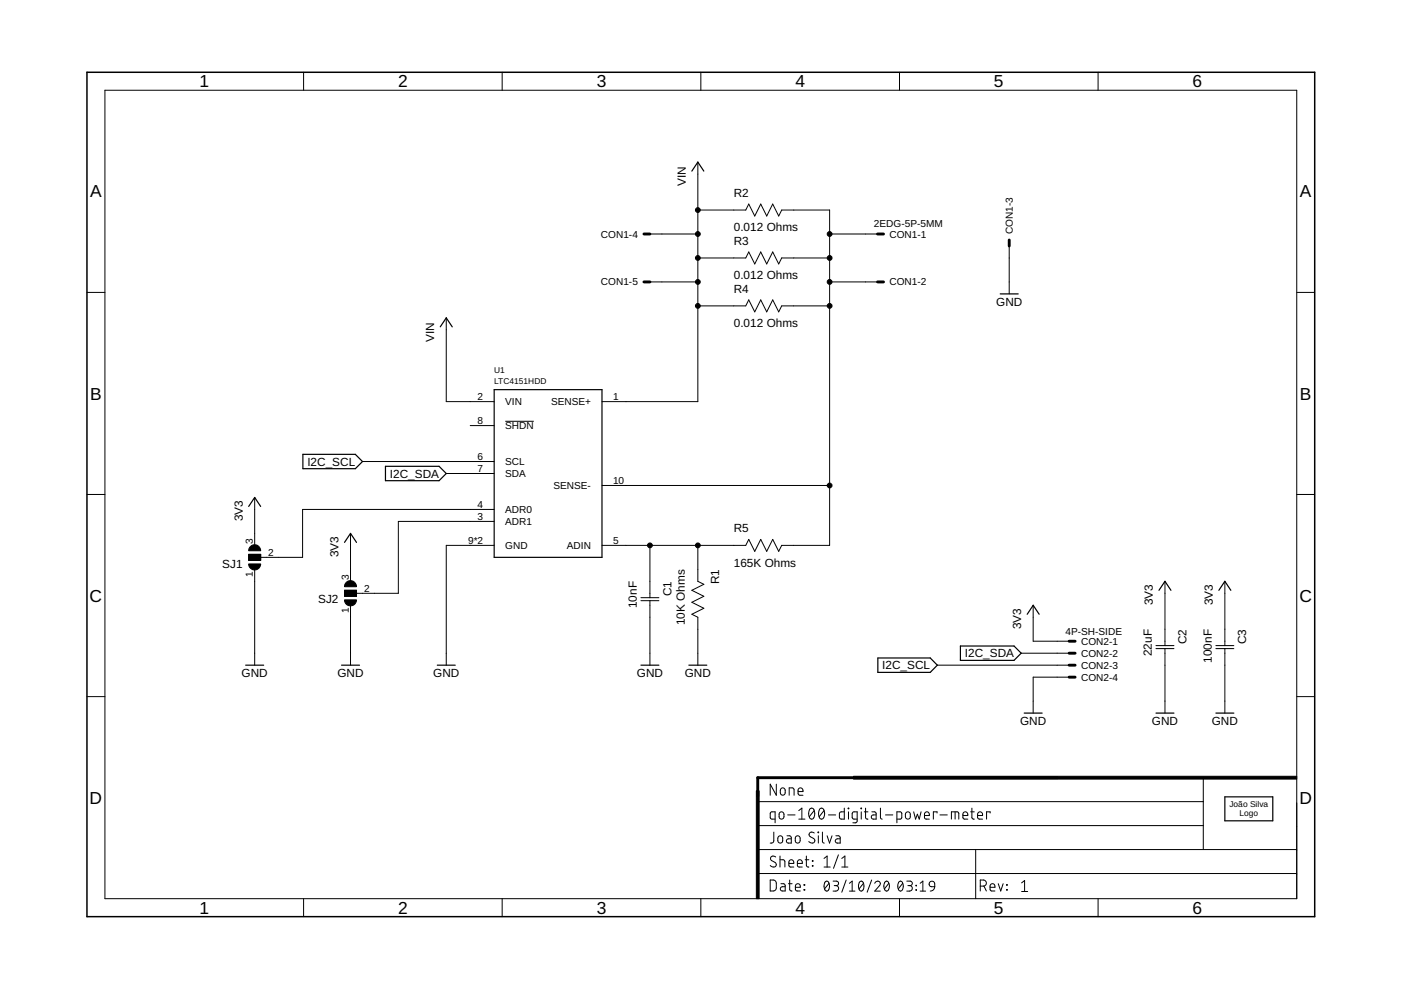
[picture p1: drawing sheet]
<svg xmlns="http://www.w3.org/2000/svg" width="297mm" height="210mm" viewBox="0 0 297 210" stroke-linecap="round" stroke-linejoin="round" font-family="sans-serif">
<g fill="none" stroke="#000" stroke-width=".21">
<path d="M22.2 19.1h252.7v171.4h-252.7zM64.4 15.3v3.8M106.5 15.3v3.8M148.6 15.3v3.8M190.7 15.3v3.8M232.8 15.3v3.8M148 34.4v50.8h-20.4M137.8 49.6h10.2M137.8 59.8h10.2M148 44.5h10.1l.6-1.2 1.3 2.5 1.3-2.5 1.3 2.5 1.2-2.5 1.3 2.5 .6-1.3h10.2v71.1h-10.2l-.6 1.3-1.3-2.5-1.2 2.5-1.3-2.5-1.3 2.5-1.3-2.5-.6 1.2h-30.5M148 54.7h10.1l.6-1.3 1.3 2.6 1.3-2.6 1.3 2.6 1.2-2.6 1.3 2.6 .6-1.3h10.2M175.9 49.6h10.2"/>
<path d="M175.9 59.8h10.2M214 52.2v10.1M18.4 62h3.8M94.6 67.4v17.8h10.2M148 64.9h10.1l.6-1.3 1.3 2.5 1.3-2.5 1.3 2.5 1.2-2.5 1.3 2.5 .6-1.2h10.2M274.9 62h3.8M76.9 97.9h27.9M99.7 90.2h5.1M107.1 89.3h6.1M18.4 104.8h3.8M52.7 117.5h2.6v1.3h-2.6zM54 105.5v10.1"/>
<path d="M74.3 113.1v10.2M94.6 100.4h10.2M104.8 115.6h-10.2v25.4M104.8 108h-40.6v10.2h-8.9M104.8 110.6h-20.3v15.2h-8.9M127.6 102.9h48.3M137.8 115.6v11.1M148 115.6v7.7l1.2 .6-2.5 1.3 2.5 1.2-2.5 1.3 2.5 1.3-2.5 1.2 1.3 .7v10.1M274.9 104.8h3.8M54 120.7v20.3M73 125.2h2.6v1.2h-2.6zM74.3 128.3v12.7"/>
<path d="M135.9 126.7h3.8M135.9 127.4h3.8M137.8 127.4v13.6M216.5 138.5h10.2M219.1 128.3v7.7h7.6M245.1 136.9h3.8M245.1 137.5h3.8M247 123.3v13.6M247 137.5v13.7M257.8 136.9h3.8M257.8 137.5h3.8M259.7 123.3v13.6"/>
<path d="M259.7 137.5v13.7M18.4 147.7h3.8M198.7 141h28M226.7 143.6h-7.6v7.6M274.9 147.7h3.8M160.7 170h94.4M160.7 175h94.4M164.1 176.4l-.1 2-.1 .3-.6 .1M164.3 173.7h-.8l-.2-.3v-1l.2-.3h.8v2.4M164.6 166.3v2.3l-1.3-2.3v2.3M165 177.4l.5-.2a.92 .92 0 0 1 .2 1.5l-.3 .1-.4-.2-.1-.4zM165.3 172.3l.3-.2 .5 .2 .1 .9a.52 .52 0 0 1-.5 .5 .52 .52 0 0 1-.5-.5z"/>
<path d="M165.7 167.1l.4-.1a.92 .92 0 0 1 .1 1.5l-.3 .1a.92 .92 0 0 1-.2-1.5zM166.9 177.2h.6l.3 .4v1.2h-.6a.46 .46 0 0 1-.5-.5 .46 .46 0 0 1 .5-.5h.6M167 172.8h1.6M167.3 168.6v-1.6l.8 .1 .2 .2 .1 1.3M168.7 177.4l.3-.2 .5 .2 .2 .8a.52 .52 0 0 1-.6 .6 .52 .52 0 0 1-.5-.6zM169.2 167.8h1a.55 .55 0 0 0-.3-.7 .55 .55 0 0 0-.7 .5l.1 .9 .9 .1M169.4 173.7h1.3M169.4 171.9l.6-.6v2.4M171.7 171.5a.55 .55 0 0 1 .6-.1 .55 .55 0 0 1 .4 .5 1.34 1.34 0 0 1-.6 1.8 1.42 1.42 0 0 1-.4-2.2zM172.6 171.9l-1 1.3M172.6 176.6a.58 .58 0 0 0-.8-.1 .58 .58 0 0 0 0 .9l.7 .4a.58 .58 0 0 1 .1 .8 .58 .58 0 0 1-.9 0l-.2-.2M173.4 176.4l.2 .2z"/>
<path d="M173.5 177.2v1.6M173.8 171.5a.55 .55 0 0 1 .6-.1 .55 .55 0 0 1 .4 .5 1.32 1.32 0 0 1-.6 1.8 1.44 1.44 0 0 1-.4-2.2zM174.4 176.4v2.1l.4 .3M174.7 171.9l-1 1.3M175.4 177.2l.5 1.6 .5-1.6M175.6 172.8h1.6M177.2 177.2h.7l.2 .4v1.2h-.6a.46 .46 0 0 1-.4-.5 .46 .46 0 0 1 .4-.5h.6M179 171.3v2.4h-.8l-.2-.4v-.9l.2-.3h.8M179.8 171.3l.2 .2zM179.9 172.1v1.6M181.7 173.7h-.8l-.2-.3v-.9l.2-.4h.8v2l-.2 .3-.7 .1M182.5 171.3l.2 .2z"/>
<path d="M182.6 172.1v1.6M183.2 172.1h.8M183.5 171.3v2.1l.5 .3M184.8 172.1h.7l.2 .3 .1 1.3h-.6a.44 .44 0 0 1-.5-.5 .44 .44 0 0 1 .5-.4h.6M186.7 171.3v2.1l.3 .3M187.7 172.8h1.6M190.2 173.7h.8l.2-.3v-1l-.2-.3h-.8v2.4M192.1 172.3l.5-.2a.92 .92 0 0 1 .1 1.5l-.3 .1-.3-.2-.1-.3zM193.7 172.1l.4 1.6 .4-1.1 .4 1.1 .4-1.6M196 172.9h1a.55 .55 0 0 0-.3-.8 .55 .55 0 0 0-.7 .5l.1 1 .9 .1M198.7 172.4v-.3h-.8v1.6M199.3 172.8h1.6"/>
<path d="M201.7 173.7v-1.6l1.5 .1 .1 1.5M202.5 172.1v1.6M204.2 172.9h1a.55 .55 0 0 0-.4-.8 .55 .55 0 0 0-.6 .5l.1 1 .9 .1M205.8 172.1h.8M206.1 171.3v2.1l.5 .3M207.3 172.9h1a.56 .56 0 0 0-.3-.8 .56 .56 0 0 0-.7 .5l.1 1 .9 .1M209.9 172.4v-.3h-.7v1.6M255.1 164.9v15.2M64.4 190.5v3.9M106.5 190.5v3.9M148.6 190.5v3.9M160.7 185.2h114.2"/>
<path d="M160.7 180.1h114.2M163.3 186.6h.8l.4 .4 .1 1.3-.1 .4-.4 .2h-.8zM164.5 181.7a.58 .58 0 0 0-.9-.1 .58 .58 0 0 0 0 .9l.7 .4a.59 .59 0 0 1 .1 .8 .59 .59 0 0 1-.9 0l-.2-.2M165.4 182.3l.9 .1 .1 1.4M165.4 181.5v2.3M165.6 187.4h.6l.3 .3v1.2h-.6a.46 .46 0 0 1-.5-.4 .46 .46 0 0 1 .5-.5h.6M167.2 187.4h.7M167.3 183.1h1a.55 .55 0 0 0-.4-.8 .55 .55 0 0 0-.6 .5l.1 .9 .9 .1M167.4 186.6v2.1l.5 .2M168.6 188.1h1.1a.54 .54 0 0 0-.4-.7 .54 .54 0 0 0-.7 .5l.2 .9 .9 .1M169.1 183.1h1a.55 .55 0 0 0-.4-.8 .55 .55 0 0 0-.6 .5l.1 .9 .9 .1M170.5 188.6l.1 .1z"/>
<path d="M170.5 187.6l.1 .1zM170.7 182.3h.8M171 181.5v2l.1 .2 .4 .1M172.2 182.5l.2 .1zM172.2 183.5l.2 .1zM174.7 183.8h1.3M174.7 182l.7-.5v2.3M175 187l.1-.1a.86 .86 0 0 1 .8 1.2l-.1 .3a.5 .5 0 0 1-.5 .5 .5 .5 0 0 1-.5-.5l-.1-.8zM175.8 187.3l-1 1.2M176.6 186.8h.7a.48 .48 0 0 1 .5 .5 .48 .48 0 0 1-.5 .5h-.4M177.2 187.8a.58 .58 0 0 1 .6 .6 .58 .58 0 0 1-.6 .5h-.6M177.8 181.3l-1.1 2.8"/>
<path d="M178.5 183.8h1.3M178.5 182l.6-.5v2.3M179.4 186.6l-.9 2.6M180.1 188.9h1.2M180.1 187.3l.6-.5v2.1M182.3 187l.1-.1a.86 .86 0 0 1 .8 1.2 .6 .6 0 0 1-.6 .8 .6 .6 0 0 1-.6-.8v-.5zM183.1 187.3l-1 1.2M184.8 186.6l-.9 2.6M185.5 187.3a.59 .59 0 0 1 .8-.5 .59 .59 0 0 1 .2 1l-1 1.1h1.1M187.7 187l.1-.1a.88 .88 0 0 1 .8 1.2l-.1 .3a.51 .51 0 0 1-.5 .5 .51 .51 0 0 1-.5-.5l-.1-.8zM188.4 187.3l-.9 1.2M190.6 187l.2-.1a.86 .86 0 0 1 .7 1.2l-.1 .3a.51 .51 0 0 1-.5 .5 .51 .51 0 0 1-.5-.5v-.8z"/>
<path d="M190.7 190.5v3.9M191.4 187.3l-.9 1.2M192.3 186.8h.7a.48 .48 0 0 1 .4 .5 .48 .48 0 0 1-.4 .5h-.5M192.8 187.8a.58 .58 0 0 1 .6 .6 .58 .58 0 0 1-.6 .5h-.5M194.2 187.7l.1 .1zM194.2 188.6l.1 .2zM195.1 188.9h1.2M195.1 187.3l.6-.5v2.1M197.1 187l.4-.2 .5 .2 .2 1-1.1-.1-.1-.4zM198.2 188l-.3 .7-.7 .2M206.9 180.1v10.4M207.8 187.9h.7a.65 .65 0 0 0 .6-.7 .65 .65 0 0 0-.6-.6h-.7v2.3"/>
<path d="M208.6 187.9l.5 1M209.9 188.1h1a.54 .54 0 0 0-.3-.7 .54 .54 0 0 0-.7 .5l.1 .9 .9 .1M211.6 187.4l.6 1.5 .5-1.5M213.4 187.6l.2 .1zM213.4 188.6l.2 .1zM216.6 187.2l.6-.5v2.3M216.6 189h1.3M232.8 190.5v3.9"/>
</g>
<g fill="none" stroke="#000" stroke-width=".25">
<path d="M146.7 36.3l1.3-1.9 1.2 1.9M93.3 69.3l1.3-1.9 1.3 1.9M212.1 62.3h3.8M64.2 96.3h11.1l1.6 1.6-1.6 1.5h-11.1zM81.7 98.9h11.4l1.5 1.5-1.5 1.5h-11.4zM104.8 82.6h22.8v35.6h-22.8zM52.7 107.4l1.3-1.9 1.3 1.9M73 115l1.3-1.9 1.3 1.9M186.1 139.5h11.1l1.5 1.5-1.5 1.6h-11.1zM203.6 137h11.4l1.5 1.5-1.5 1.5h-11.4zM217.8 130.2l1.3-1.9 1.2 1.9M245.7 125.2l1.3-1.9 1.3 1.9"/>
<path d="M258.4 125.2l1.3-1.9 1.3 1.9M52.1 141h3.8M72.4 141h3.8M92.7 141h3.8M135.9 141h3.8M146 141h3.9M217.1 151.2h3.9M245.1 151.2h3.8M257.8 151.2h3.8M259.7 169h10.2v5h-10.2z"/>
</g>
<path d="M136.5 49.6h1.3M136.5 59.8h1.3M186.1 49.6h1.2M186.1 59.8h1.2M214 50.9v1.3M226.7 136h1.2M226.7 138.5h1.2M226.7 141h1.2M226.7 143.6h1.2M224.1 164.9h-63.4v3.8" fill="none" stroke="#000" stroke-width=".61"/>
<path d="M18.4 15.3h260.3v179.1h-260.3z" fill="none" stroke="#000" stroke-width=".32"/>
<path d="M52.7 117.5h2.6v1.3h-2.6zM73 125.2h2.6v1.2h-2.6zM160.4 167.7h.6v22.8h-.6zM181 164.6h93.9v.6h-93.9z" fill="#000" stroke="#000" stroke-width=".21"/>
<g fill="#000" stroke="#000" stroke-width=".21">
<path d="M53.1 115.8a1.26 1.26 0 0 1 1.4-.2 1.26 1.26 0 0 1 .8 1.2h-2.6l.1-.5z" fill-rule="evenodd"/>
<path d="M52.7 119.6h2.6a1.27 1.27 0 0 1-1.3 1.2 1.27 1.27 0 0 1-1.3-1.2z" fill-rule="evenodd"/>
<path d="M73.4 123.4a1.27 1.27 0 0 1 1.4-.2 1.27 1.27 0 0 1 .8 1.2h-2.6l.1-.5z" fill-rule="evenodd"/>
<path d="M73 127.2h2.6a1.27 1.27 0 0 1-1.3 1.3 1.27 1.27 0 0 1-1.3-1.3z" fill-rule="evenodd"/>
<circle cx="148" cy="44.5" r=".51"/>
<circle cx="148" cy="59.8" r=".51"/>
<circle cx="148" cy="54.7" r=".51"/>
<circle cx="148" cy="49.6" r=".51"/>
<circle cx="175.9" cy="59.8" r=".51"/>
<circle cx="175.9" cy="49.6" r=".51"/>
<circle cx="175.9" cy="54.7" r=".51"/>
<circle cx="148" cy="64.9" r=".51"/>
<circle cx="175.9" cy="64.9" r=".51"/>
<circle cx="137.8" cy="115.6" r=".51"/>
<circle cx="148" cy="115.6" r=".51"/>
<circle cx="175.9" cy="102.9" r=".51"/>
</g>
<g font-size="3.7">
<text x="42.3" y="18.5">1</text>
<text x="84.4" y="18.5">2</text>
<text x="126.5" y="18.5">3</text>
<text x="168.6" y="18.5">4</text>
<text x="210.7" y="18.5">5</text>
<text x="252.9" y="18.5">6</text>
<text x="19.1" y="41.9">A</text>
<text x="275.6" y="41.9">A</text>
<text x="19.1" y="84.7">B</text>
<text x="275.6" y="84.7">B</text>
<text x="19" y="127.6">C</text>
<text x="275.5" y="127.6">C</text>
<text x="19" y="170.4">D</text>
<text x="275.5" y="170.4">D</text>
<text x="42.3" y="193.7">1</text>
<text x="84.4" y="193.7">2</text>
<text x="126.5" y="193.7">3</text>
<text x="168.6" y="193.7">4</text>
<text x="210.7" y="193.7">5</text>
<text x="252.9" y="193.7">6</text>
</g>
<g font-size="2.5">
<text x="145.4" y="39.5" transform="rotate(-90 145.4 39.5)">VIN</text>
<text x="155.6" y="41.8">R2</text>
<text x="155.6" y="49.1">0.012 Ohms</text>
<text x="155.6" y="51.9">R3</text>
<text x="155.6" y="59.2">0.012 Ohms</text>
<text x="155.6" y="62.1">R4</text>
<text x="211.2" y="64.8">GND</text>
<text x="155.6" y="69.4">0.012 Ohms</text>
<text x="92.1" y="72.5" transform="rotate(-90 92.1 72.5)">VIN</text>
<text x="65.2" y="98.7">I2C_SCL</text>
<text x="82.7" y="101.3">I2C_SDA</text>
<text x="51.5" y="110.6" transform="rotate(-90 51.5 110.6)">3V3</text>
<text x="155.6" y="112.9">R5</text>
<text x="71.8" y="118.2" transform="rotate(-90 71.8 118.2)">3V3</text>
<text x="47.1" y="120.3">SJ1</text>
<text x="152.5" y="123.9" transform="rotate(-90 152.5 123.9)">R1</text>
<text x="155.6" y="120.2">165K Ohms</text>
<text x="67.4" y="127.9">SJ2</text>
<text x="135" y="129" transform="rotate(-90 135 129)">10nF</text>
<text x="142.3" y="126.4" transform="rotate(-90 142.3 126.4)">C1</text>
<text x="244.5" y="128.3" transform="rotate(-90 244.5 128.3)">3V3</text>
<text x="257.2" y="128.3" transform="rotate(-90 257.2 128.3)">3V3</text>
<text x="145.2" y="132.5" transform="rotate(-90 145.2 132.5)">10K Ohms</text>
<text x="216.5" y="133.4" transform="rotate(-90 216.5 133.4)">3V3</text>
<text x="251.5" y="136.6" transform="rotate(-90 251.5 136.6)">C2</text>
<text x="264.2" y="136.6" transform="rotate(-90 264.2 136.6)">C3</text>
<text x="51.2" y="143.6">GND</text>
<text x="71.5" y="143.6">GND</text>
<text x="91.8" y="143.6">GND</text>
<text x="135" y="143.6">GND</text>
<text x="145.2" y="143.6">GND</text>
<text x="187.1" y="141.9">I2C_SCL</text>
<text x="204.6" y="139.4">I2C_SDA</text>
<text x="244.2" y="139.1" transform="rotate(-90 244.2 139.1)">22uF</text>
<text x="256.9" y="140.5" transform="rotate(-90 256.9 140.5)">100nF</text>
<text x="216.3" y="153.7">GND</text>
<text x="244.2" y="153.7">GND</text>
<text x="256.9" y="153.7">GND</text>
</g>
<g font-size="2.1">
<text x="127.4" y="50.4">CON1-4</text>
<text x="185.3" y="48.2">2EDG-5P-5MM</text>
<text x="188.6" y="50.4">CON1-1</text>
<text x="214.7" y="49.6" transform="rotate(-90 214.7 49.6)">CON1-3</text>
<text x="127.4" y="60.5">CON1-5</text>
<text x="188.6" y="60.5">CON1-2</text>
<text x="101.3" y="84.8">2</text>
<text x="101.3" y="89.9">8</text>
<text x="107.1" y="85.9">VIN</text>
<text x="116.8" y="85.9">SENSE+</text>
<text x="130" y="84.8">1</text>
<text x="107.1" y="91">SHDN</text>
<text x="101.3" y="100">7</text>
<text x="101.3" y="97.5">6</text>
<text x="107.1" y="101.2">SDA</text>
<text x="107.1" y="98.6">SCL</text>
<text x="101.3" y="107.7">4</text>
<text x="117.4" y="103.7">SENSE-</text>
<text x="130" y="102.6">10</text>
<text x="101.3" y="110.2">3</text>
<text x="107.1" y="108.8">ADR0</text>
<text x="107.1" y="111.3">ADR1</text>
<text x="53.6" y="115.3" transform="rotate(-90 53.6 115.3)">3</text>
<text x="56.9" y="117.8">2</text>
<text x="99.2" y="115.3">9*2</text>
<text x="107.1" y="116.4">GND</text>
<text x="120.2" y="116.4">ADIN</text>
<text x="130" y="115.3">5</text>
<text x="53.6" y="122.3" transform="rotate(-90 53.6 122.3)">1</text>
<text x="74" y="122.9" transform="rotate(-90 74 122.9)">3</text>
<text x="77.2" y="125.4">2</text>
<text x="74" y="129.9" transform="rotate(-90 74 129.9)">1</text>
<text x="225.9" y="134.6">4P-SH-SIDE</text>
<text x="229.2" y="136.7">CON2-1</text>
<text x="229.2" y="139.2">CON2-2</text>
<text x="229.2" y="141.8">CON2-3</text>
<text x="229.2" y="144.3">CON2-4</text>
</g>
<g font-size="1.8">
<text x="104.8" y="81.4">LTC4151HDD</text>
<text x="104.8" y="79.1">U1</text>
<text x="260.7" y="171.2">João Silva</text>
<text x="262.8" y="173.1">Logo</text>
</g>
</svg>
